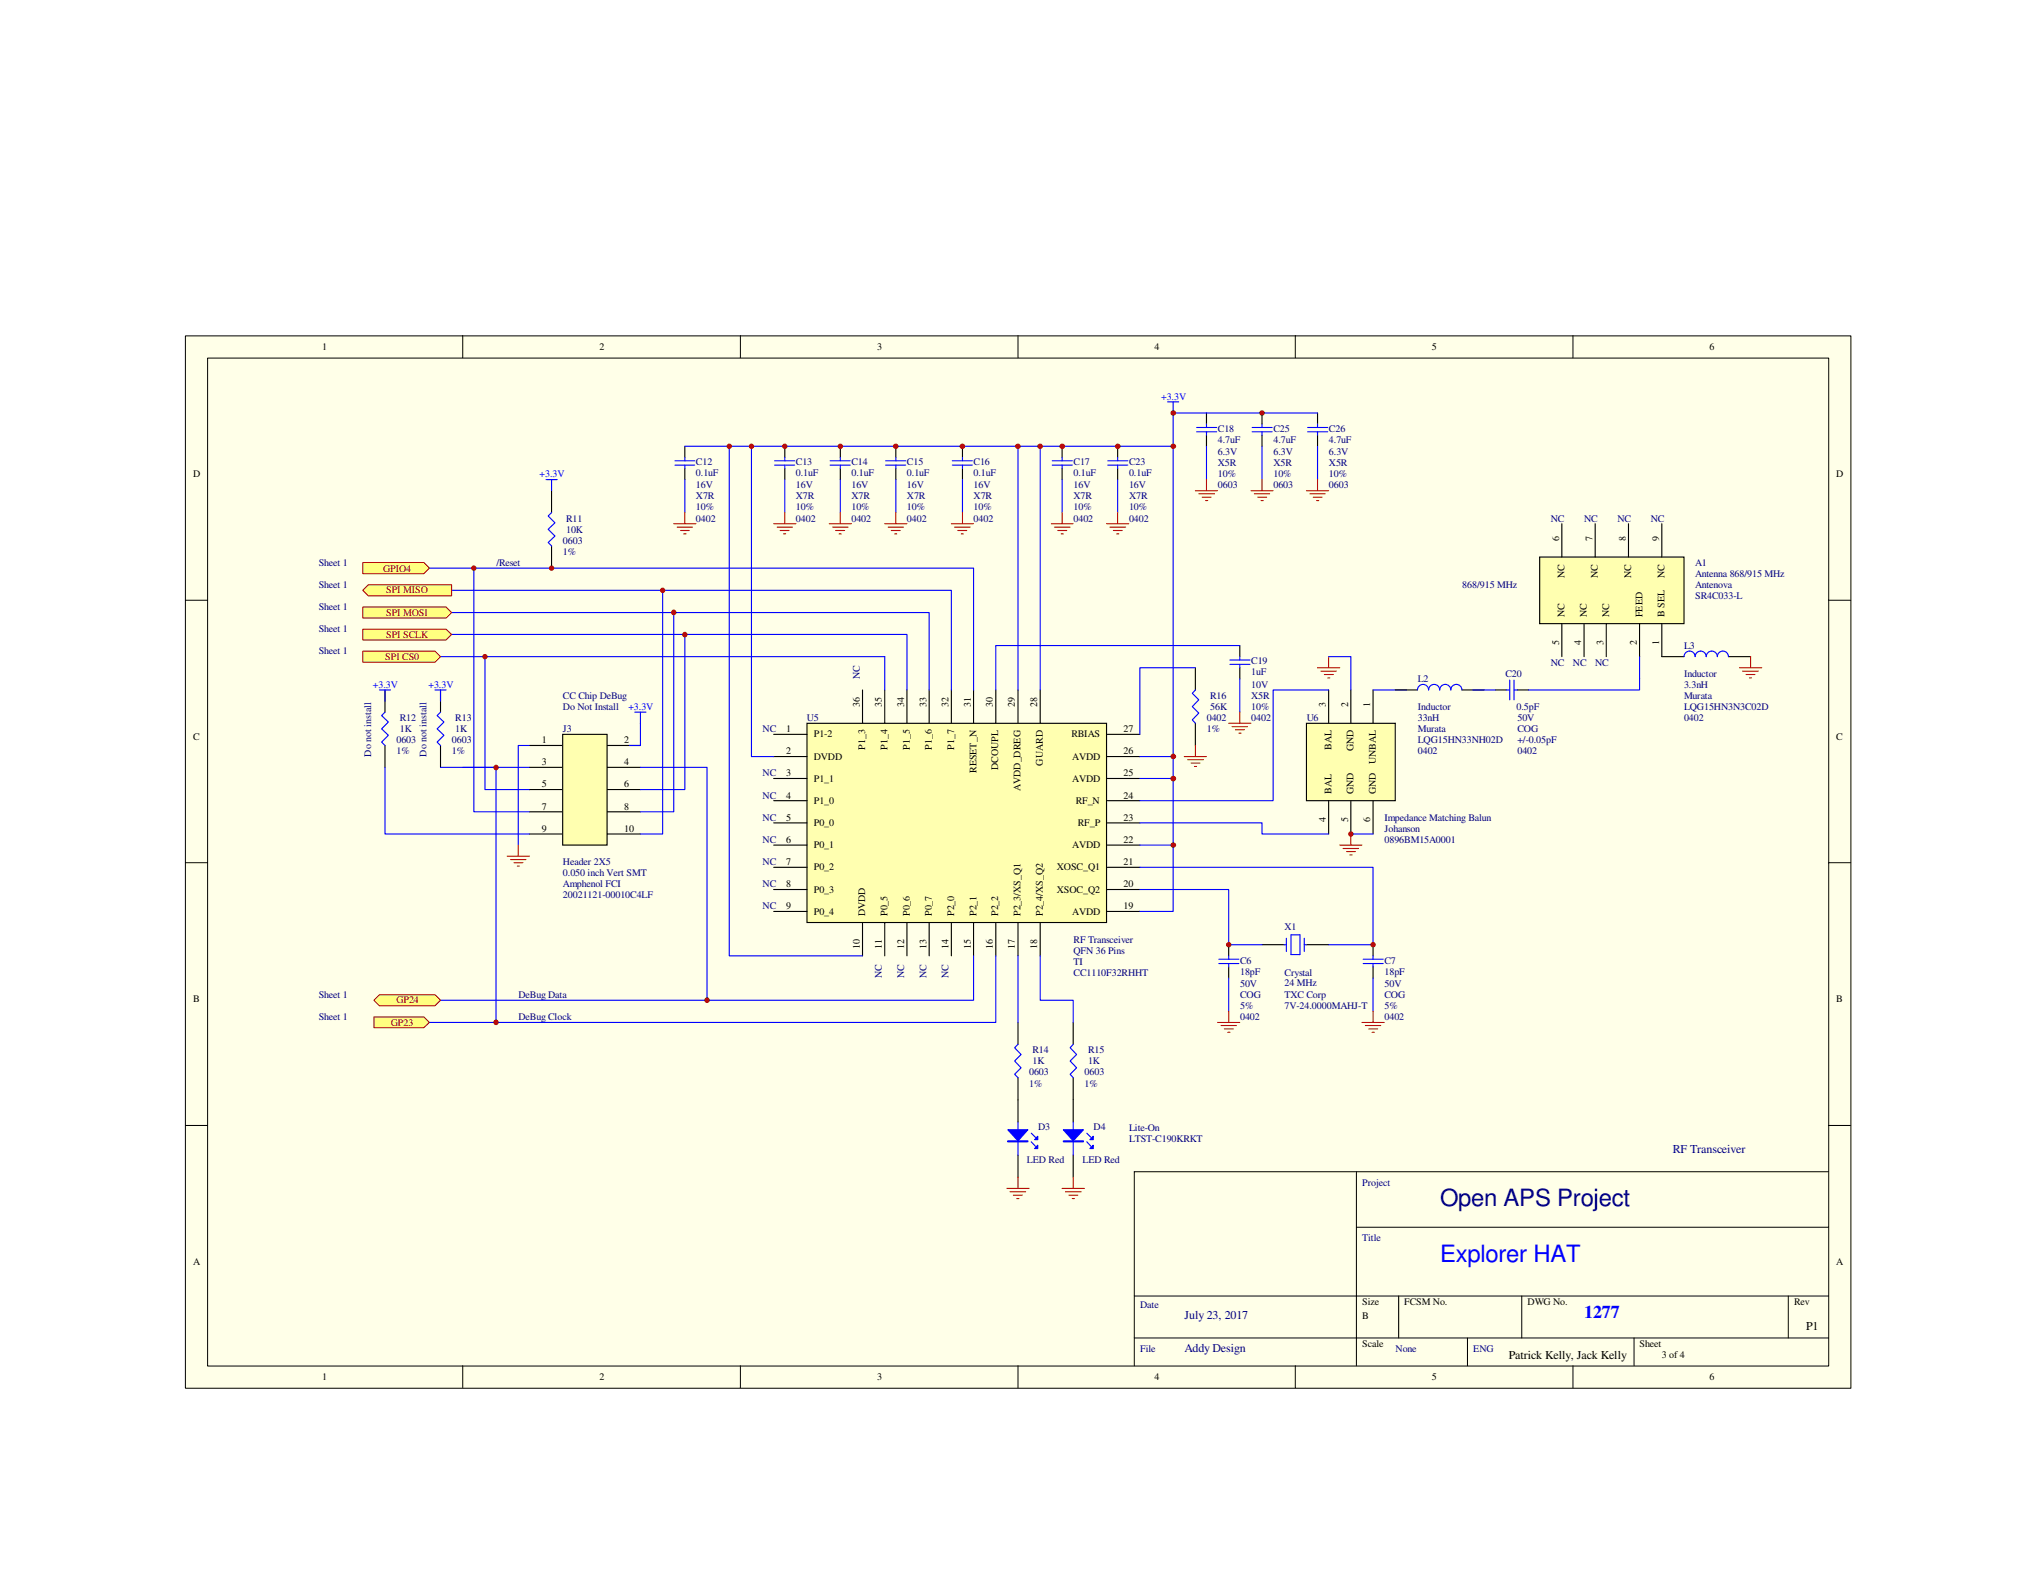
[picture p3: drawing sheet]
<svg xmlns="http://www.w3.org/2000/svg" width="279mm" height="216mm" viewBox="0 0 279 216" stroke-linecap="round" stroke-linejoin="round" font-family="sans-serif">
<path d="M25.4 46.1h228.6v144.4h-228.6z" fill="#ffffe8"/>
<g fill="none" stroke="#000" stroke-width=".14">
<path d="M25.4 46.1h228.6v144.4h-228.6zM28.5 49.1h222.5v138.4h-222.5zM63.5 46.1v3M101.6 46.1v3M139.7 46.1v3M177.8 46.1v3M215.9 46.1v3M25.4 82.4h3.1M250.9 82.4h3.1M25.4 118.4h3.1M250.9 118.4h3.1M25.4 154.5h3.1"/>
<path d="M250.9 154.5h3.1M155.7 177.9h95.2M186.1 160.8v26.7M186.1 168.4h64.8M191.9 177.9v5.7M208.8 177.9v5.7M245.4 177.9v5.7M250.9 160.8h-95.2v26.7M63.5 187.5v3M101.6 187.5v3M139.7 187.5v3M155.7 183.6h95.2"/>
<path d="M177.8 187.5v3M201.4 183.6v3.9M215.9 187.5v3M224.2 183.6v3.9"/>
</g>
<path d="M110.7 99.3h41.1v27.3h-41.1z" fill-rule="evenodd" fill="#ffffb0"/>
<g fill="none" stroke="#000" stroke-width=".15">
<path d="M165.6 56.7v1.5M165.6 59.7v1.6M94 61.3v1.5M94 64.3v1.5M107.7 61.3v1.5M107.7 64.3v1.5M115.3 61.3v1.5M115.3 64.3v1.5M122.9 61.3v1.5M122.9 64.3v1.5M132.1 61.3v1.5M132.1 64.3v1.5"/>
<path d="M145.8 61.3v1.5M145.8 64.3v1.5M110.7 99.3h41.1v27.3h-41.1zM118.4 94.7v4.6M121.4 94.7v4.6M124.5 94.7v4.6M127.5 94.7v4.6M130.6 94.7v4.6M133.6 94.7v4.6M136.7 94.7v4.6M139.7 94.7v4.6M142.7 94.7v4.6"/>
<path d="M170.1 88.6v1.5M170.1 91.7v1.5M106.2 100.8h4.5M106.2 103.8h4.5M106.2 106.8h4.5M106.2 109.9h4.5M106.2 112.9h4.5M106.2 116h4.5M106.2 119h4.5M151.8 100.8h4.6M151.8 103.8h4.6M151.8 106.8h4.6"/>
<path d="M151.8 109.9h4.6M151.8 112.9h4.6M151.8 116h4.6M151.8 119h4.6M106.2 122.1h4.5M106.2 125.1h4.5M118.4 126.6v4.6M121.4 126.6v4.6M124.5 126.6v4.6M127.5 126.6v4.6M130.6 126.6v4.6M133.6 126.6v4.6"/>
<path d="M136.7 126.6v4.6M139.7 126.6v4.6M142.7 126.6v4.6M151.8 122.1h4.6M151.8 125.1h4.6"/>
</g>
<g fill="none" stroke="#00f" stroke-width=".15">
<path d="M160.2 55.2h1.6M161 55.2v6.1M161 56.7h4.6M164.2 59.3h2.8M164.2 58.7h2.8M165.6 58.2v.5M165.6 59.3v.4M92.6 63.8h2.7M92.6 63.2h2.7M94 62.8v.4M94 63.8v.5M94 65.8v4.6"/>
<path d="M94 61.3h67M100.1 61.3v69.9h18.3M103.1 61.3v42.5h3.1M106.3 63.8h2.8M106.3 63.2h2.8M107.7 62.8v.4M107.7 63.8v.5M107.7 65.8v4.6M113.9 63.8h2.8M113.9 63.2h2.8M115.3 62.8v.4M115.3 63.8v.5"/>
<path d="M115.3 65.8v4.6M121.5 63.8h2.8M121.5 63.2h2.8M122.9 62.8v.4M122.9 63.8v.5M122.9 65.8v4.6M130.7 63.8h2.7M130.7 63.2h2.7M132.1 62.8v.4M132.1 63.8v.5M132.1 65.8v4.6M139.7 61.3v33.4"/>
<path d="M142.7 61.3v33.4M144.4 63.8h2.7M144.4 63.2h2.7M145.8 62.8v.4M145.8 63.8v.5M145.8 65.8v4.6M161 61.3v63.8h-4.6M165.6 61.3v4.5M60.5 90.1h60.9v4.6M168.8 91.2h2.7M168.8 90.6h2.7M170.1 88.6h-33.4v6.1"/>
<path d="M170.1 90.1v.5M170.1 91.2v.5M170.1 93.2v4.5M156.4 116h4.6M156.4 106.8h4.6M156.4 103.8h4.6"/>
</g>
<g fill="none" stroke="#f00" stroke-width=".15">
<path d="M92.5 71.9h3M92.9 72.3h2.1M93.4 72.8h1.2M93.8 73.3h.3M94 70.4v1.5M106.2 71.9h3M106.6 72.3h2.2M107.1 72.8h1.2M107.5 73.3h.3M107.7 70.4v1.5M113.8 71.9h3M114.3 72.3h2.1"/>
<path d="M114.7 72.8h1.2M115.1 73.3h.3M115.3 70.4v1.5M121.4 71.9h3.1M121.9 72.3h2.1M122.3 72.8h1.2M122.8 73.3h.3M122.9 70.4v1.5M130.6 71.9h3M131 72.3h2.1M131.4 72.8h1.3M131.9 73.3h.3"/>
<path d="M132.1 70.4v1.5M144.3 71.9h3M144.7 72.3h2.2M145.2 72.8h1.2M145.6 73.3h.3M145.8 70.4v1.5M164 67.4h3.1M164.5 67.8h2.2M165 68.2h1.2M165.4 68.7h.3M165.6 65.8v1.6M168.6 99.3h3.1"/>
<path d="M169.1 99.7h2.1M170.1 97.7v1.6M169.5 100.2h1.3M170 100.6h.3"/>
</g>
<path d="M49.8 89.4h9.9l.8 .7-.8 .8h-9.9z" fill-rule="evenodd" fill="#ffff80"/>
<path d="M49.8 89.4h9.9l.8 .7-.8 .8h-9.9z" fill="none" stroke="#800000" stroke-width=".14"/>
<path d="M60.5 87.1h64v7.6" fill="none" stroke="#00f" stroke-width=".15"/>
<path d="M49.8 86.4h11.4l.8 .7-.8 .7h-11.4z" fill-rule="evenodd" fill="#ffff80"/>
<path d="M49.8 86.4h11.4l.8 .7-.8 .7h-11.4z" fill="none" stroke="#800000" stroke-width=".14"/>
<path d="M60.5 84.1h67v10.6" fill="none" stroke="#00f" stroke-width=".15"/>
<path d="M49.8 83.3h11.4l.8 .8-.8 .7h-11.4z" fill-rule="evenodd" fill="#ffff80"/>
<path d="M49.8 83.3h11.4l.8 .8-.8 .7h-11.4z" fill="none" stroke="#800000" stroke-width=".14"/>
<path d="M60.5 81h70.1v13.7" fill="none" stroke="#00f" stroke-width=".15"/>
<path d="M49.8 81l.7-.7h11.5v1.5h-11.5z" fill-rule="evenodd" fill="#ffff80"/>
<path d="M49.8 81l.7-.7h11.5v1.5h-11.5z" fill="none" stroke="#800000" stroke-width=".14"/>
<path d="M133.6 131.2v6.1h-73.1M136.7 131.2v9.1h-77.8" fill="none" stroke="#00f" stroke-width=".15"/>
<path d="M51.3 137.3l.8-.8h7.6l.8 .8-.8 .7h-7.6z" fill-rule="evenodd" fill="#ffff80"/>
<path d="M51.3 137.3l.8-.8h7.6l.8 .8-.8 .7h-7.6z" fill="none" stroke="#800000" stroke-width=".14"/>
<path d="M51.3 139.6h6.9l.7 .7-.7 .8h-6.9z" fill-rule="evenodd" fill="#ffff80"/>
<path d="M51.3 139.6h6.9l.7 .7-.7 .8h-6.9z" fill="none" stroke="#800000" stroke-width=".14"/>
<path d="M139.7 140.3v3M139.7 147.9v6.1M139.7 158.5v3.1M147.3 140.3v3M147.3 147.9v3.1" fill="none" stroke="#000" stroke-width=".15"/>
<path d="M139.7 131.2v9.1M142.7 131.2v6.1h4.6v3M139.7 143.3l-.5 .5 .9 .9-.9 .9 .9 1-.9 .8 .5 .5M139.7 154v4.5M141.5 156.7l.6 .7M141.5 155.5l.6 .6M147.3 143.3l-.4 .5 .8 .9-.8 .9 .8 1-.8 .8 .4 .5" fill="none" stroke="#00f" stroke-width=".15"/>
<path d="M138.3 155.1h2.8l-1.4 1.5z" fill="#00f"/>
<path d="M138.3 155.1h2.8l-1.4 1.5zM138.3 156.6h2.8v.1h-2.8z" fill="none" stroke="#00f" stroke-width=".15"/>
<path d="M138.3 156.7h2.8" fill="none" stroke="#00f" stroke-width=".14"/>
<path d="M142.4 157.2v.4h-.4z" fill="#00f"/>
<path d="M142.4 157.2v.4h-.4z" fill="none" stroke="#00f" stroke-width=".15"/>
<path d="M142.4 156v.4h-.4z" fill="#00f"/>
<path d="M142.4 156v.4h-.4zM147.3 154v4.5M149.1 156.7l.6 .7M149.1 155.5l.6 .6" fill="none" stroke="#00f" stroke-width=".15"/>
<path d="M147.3 151v3M147.3 158.5v3.1" fill="none" stroke="#000" stroke-width=".15"/>
<path d="M145.9 155.1h2.8l-1.4 1.5z" fill="#00f"/>
<path d="M145.9 155.1h2.8l-1.4 1.5zM145.9 156.6h2.8v.1h-2.8z" fill="none" stroke="#00f" stroke-width=".15"/>
<path d="M145.9 156.7h2.8" fill="none" stroke="#00f" stroke-width=".14"/>
<path d="M150 157.2v.4h-.4z" fill="#00f"/>
<path d="M150 157.2v.4h-.4z" fill="none" stroke="#00f" stroke-width=".15"/>
<path d="M150 156v.4h-.4z" fill="#00f"/>
<path d="M58.9 78h74.7v16.7M149.6 156.4l.4-.4v.4z" fill="none" stroke="#00f" stroke-width=".15"/>
<path d="M138.2 163.1h3M138.6 163.6h2.2M139.1 164h1.2M139.5 164.5h.3M139.7 161.6v1.5M145.8 163.1h3M146.2 163.6h2.2M146.7 164h1.2M147.1 164.5h.3M147.3 161.6v1.5" fill="none" stroke="#f00" stroke-width=".15"/>
<path d="M49.8 77.2h8.4l.7 .8-.7 .7h-8.4z" fill-rule="evenodd" fill="#ffff80"/>
<path d="M49.8 77.2h8.4l.7 .8-.7 .7h-8.4z" fill="none" stroke="#800000" stroke-width=".14"/>
<g fill="none" stroke="#000" stroke-width=".15">
<path d="M72.6 102.3h4.6M72.6 105.3h4.6M72.6 108.4h4.6M72.6 111.4h4.6M72.6 114.5h4.6M83.3 102.3h4.6M83.3 105.3h4.6M83.3 108.4h4.6M83.3 111.4h4.6M83.3 114.5h4.6M168.6 129.7v1.5M168.6 132.7v1.5"/>
<path d="M173.2 129.7h3M179.3 129.7h3M188.4 129.7v1.5M188.4 132.7v1.5"/>
</g>
<g fill="none" stroke="#00f" stroke-width=".15">
<path d="M156.4 119h32v10.7h-6.1M156.4 122.1h12.2v7.6h4.6M167.3 132.2h2.7M167.3 131.7h2.7M168.6 131.2v.5M168.6 132.2v.5M168.6 134.2v4.6M176.2 129.7h.3M176.5 128.8v1.8M177.2 128.3h1.2v2.7h-1.2zM179 128.8v1.8M179 129.7h.3"/>
<path d="M187.1 132.2h2.7M187.1 131.7h2.7M188.4 131.2v.5M188.4 132.2v.5M188.4 134.2v4.6"/>
</g>
<path d="M168.6 138.8v1.5M188.4 138.8v1.5M167.1 140.3h3M167.6 140.8h2.1M168 141.2h1.2M168.5 141.7h.3M186.9 140.3h3M187.4 140.8h2.1M187.8 141.2h1.3M188.3 141.7h.3" fill="none" stroke="#f00" stroke-width=".15"/>
<path d="M77.2 100.8h6.1v15.2h-6.1z" fill-rule="evenodd" fill="#ffffb0"/>
<path d="M52.8 94.7v3M60.5 94.7v3M52.8 102.3v3M60.5 102.3v3M77.2 100.8h6.1v15.2h-6.1z" fill="none" stroke="#000" stroke-width=".15"/>
<g fill="none" stroke="#00f" stroke-width=".15">
<path d="M65 78v33.4h7.6M52.1 94.7h1.5M52.8 97.7l-.4 .5 .9 .9-.9 .9 .9 .9-.9 1 .4 .4M52.8 94.7v1.5M59.7 94.7h1.5M60.5 97.7l-.5 .5 .9 .9-.9 .9 .9 .9-.9 1 .5 .4M60.5 94.7v1.5M66.5 90.1v18.3h6.1M87.1 97.7h1.5M87.9 97.7v4.6h-1.5M90.9 81v33.5h-3M92.5 84.1v27.3h-4.6"/>
<path d="M94 87.1v21.3h-6.1M52.8 105.3v9.2h19.8M60.5 105.3h12.1M68.1 105.3v35M72.6 102.3h-1.5v13.7M87.9 105.3h9.1v32"/>
</g>
<path d="M69.6 117.5h3M70.1 118h2.1M70.5 118.4h1.3M71 118.9h.3M71.1 116v1.5" fill="none" stroke="#f00" stroke-width=".15"/>
<circle cx="68.1" cy="140.3" r=".3" fill="#800000"/>
<circle cx="68.1" cy="140.3" r=".3" fill="none" stroke="#800000" stroke-width=".14"/>
<circle cx="68.1" cy="105.3" r=".3" fill="#800000"/>
<circle cx="68.1" cy="105.3" r=".3" fill="none" stroke="#800000" stroke-width=".14"/>
<circle cx="65" cy="78" r=".3" fill="#800000"/>
<circle cx="65" cy="78" r=".3" fill="none" stroke="#800000" stroke-width=".14"/>
<circle cx="66.5" cy="90.1" r=".3" fill="#800000"/>
<circle cx="66.5" cy="90.1" r=".3" fill="none" stroke="#800000" stroke-width=".14"/>
<circle cx="90.9" cy="81" r=".3" fill="#800000"/>
<circle cx="90.9" cy="81" r=".3" fill="none" stroke="#800000" stroke-width=".14"/>
<circle cx="92.4" cy="84.1" r=".31" fill="#800000"/>
<circle cx="92.4" cy="84.1" r=".31" fill="none" stroke="#800000" stroke-width=".14"/>
<circle cx="94" cy="87.1" r=".3" fill="#800000"/>
<circle cx="94" cy="87.1" r=".3" fill="none" stroke="#800000" stroke-width=".14"/>
<circle cx="100.1" cy="61.3" r=".3" fill="#800000"/>
<circle cx="100.1" cy="61.3" r=".3" fill="none" stroke="#800000" stroke-width=".14"/>
<circle cx="103.1" cy="61.3" r=".3" fill="#800000"/>
<circle cx="103.1" cy="61.3" r=".3" fill="none" stroke="#800000" stroke-width=".14"/>
<circle cx="107.7" cy="61.3" r=".3" fill="#800000"/>
<circle cx="107.7" cy="61.3" r=".3" fill="none" stroke="#800000" stroke-width=".14"/>
<circle cx="115.3" cy="61.3" r=".3" fill="#800000"/>
<circle cx="115.3" cy="61.3" r=".3" fill="none" stroke="#800000" stroke-width=".14"/>
<circle cx="122.9" cy="61.3" r=".3" fill="#800000"/>
<circle cx="122.9" cy="61.3" r=".3" fill="none" stroke="#800000" stroke-width=".14"/>
<circle cx="132.1" cy="61.3" r=".3" fill="#800000"/>
<circle cx="132.1" cy="61.3" r=".3" fill="none" stroke="#800000" stroke-width=".14"/>
<circle cx="139.7" cy="61.3" r=".3" fill="#800000"/>
<circle cx="139.7" cy="61.3" r=".3" fill="none" stroke="#800000" stroke-width=".14"/>
<circle cx="142.7" cy="61.3" r=".3" fill="#800000"/>
<circle cx="142.7" cy="61.3" r=".3" fill="none" stroke="#800000" stroke-width=".14"/>
<circle cx="145.8" cy="61.3" r=".31" fill="#800000"/>
<circle cx="145.8" cy="61.3" r=".31" fill="none" stroke="#800000" stroke-width=".14"/>
<circle cx="161" cy="61.3" r=".31" fill="#800000"/>
<circle cx="161" cy="61.3" r=".31" fill="none" stroke="#800000" stroke-width=".14"/>
<circle cx="161" cy="56.7" r=".31" fill="#800000"/>
<circle cx="161" cy="56.7" r=".31" fill="none" stroke="#800000" stroke-width=".14"/>
<circle cx="168.6" cy="129.7" r=".3" fill="#800000"/>
<circle cx="168.6" cy="129.7" r=".3" fill="none" stroke="#800000" stroke-width=".14"/>
<circle cx="188.4" cy="129.7" r=".3" fill="#800000"/>
<circle cx="188.4" cy="129.7" r=".3" fill="none" stroke="#800000" stroke-width=".14"/>
<path d="M179.3 99.3h12.2v10.6h-12.2z" fill-rule="evenodd" fill="#ffffb0"/>
<path d="M179.3 99.3h12.2v10.6h-12.2zM182.3 94.7v4.6M185.4 94.7v4.6M188.4 94.7v4.6M182.3 109.9v4.6M185.4 109.9v4.6M188.4 109.9v4.6" fill="none" stroke="#000" stroke-width=".15"/>
<path d="M182.3 94.7h-7.6v15.2h-18.3M156.4 112.9h16.8v1.6h9.1M185.4 114.5h3" fill="none" stroke="#00f" stroke-width=".15"/>
<path d="M183.9 116h3M184.3 116.5h2.1M184.8 116.9h1.2M185.2 117.3h.3M185.4 114.5v1.5" fill="none" stroke="#f00" stroke-width=".15"/>
<circle cx="185.4" cy="114.5" r=".3" fill="#800000"/>
<circle cx="185.4" cy="114.5" r=".3" fill="none" stroke="#800000" stroke-width=".14"/>
<path d="M180.8 91.7h3.1M181.3 92.1h2.1M181.7 92.6h1.3M182.2 93h.3M182.3 90.1v1.6" fill="none" stroke="#f00" stroke-width=".15"/>
<path d="M182.3 90.1h3.1v4.6M188.4 94.7h4.6M194.5 94.7a.76 .76 0 0 1 .8-.8 .76 .76 0 0 1 .7 .8 .76 .76 0 0 1 .8-.8 .76 .76 0 0 1 .8 .8 .76 .76 0 0 1 .7-.8 .76 .76 0 0 1 .8 .8 .76 .76 0 0 1 .8-.8 .76 .76 0 0 1 .7 .8M206.7 94.7h.5M207.2 93.3v2.8M207.8 94.7h.4M207.8 93.3v2.8" fill="none" stroke="#00f" stroke-width=".15"/>
<path d="M191.5 94.7h3M200.6 94.7h3.1M205.2 94.7h1.5M208.2 94.7h1.6" fill="none" stroke="#000" stroke-width=".15"/>
<circle cx="97" cy="137.3" r=".31" fill="#800000"/>
<circle cx="97" cy="137.3" r=".31" fill="none" stroke="#800000" stroke-width=".14"/>
<path d="M75.7 67.4v3M75.7 74.9v3.1" fill="none" stroke="#000" stroke-width=".15"/>
<path d="M74.9 65.8h1.6M75.7 70.4l-.5 .4 1 1-1 .8 1 1-1 .9 .5 .4M75.7 65.8v1.6" fill="none" stroke="#00f" stroke-width=".15"/>
<circle cx="75.7" cy="78" r=".3" fill="#800000"/>
<circle cx="75.7" cy="78" r=".3" fill="none" stroke="#800000" stroke-width=".14"/>
<path d="M164 91.7v3M164 99.3v3" fill="none" stroke="#000" stroke-width=".15"/>
<path d="M164 94.7l-.4 .5 .9 .9-.9 .9 .9 .9-.9 .9 .4 .5M164 91.7h-7.6v9.1" fill="none" stroke="#00f" stroke-width=".15"/>
<path d="M162.5 103.8h3.1M163 104.3h2.1M163.4 104.7h1.3M163.9 105.2h.3M164 102.3v1.5" fill="none" stroke="#f00" stroke-width=".15"/>
<circle cx="161" cy="116" r=".31" fill="#800000"/>
<circle cx="161" cy="116" r=".31" fill="none" stroke="#800000" stroke-width=".14"/>
<circle cx="161" cy="106.9" r=".32" fill="#800000"/>
<circle cx="161" cy="106.9" r=".32" fill="none" stroke="#800000" stroke-width=".14"/>
<circle cx="161" cy="103.8" r=".32" fill="#800000"/>
<circle cx="161" cy="103.8" r=".32" fill="none" stroke="#800000" stroke-width=".14"/>
<path d="M211.3 76.5h19.8v9.1h-19.8z" fill-rule="evenodd" fill="#ffffb0"/>
<g fill="none" stroke="#000" stroke-width=".15">
<path d="M153.4 61.3v1.5M153.4 64.3v1.5M211.3 76.5h19.8v9.1h-19.8zM214.3 71.9v4.6M218.9 71.9v4.6M223.5 71.9v4.6M228 71.9v4.6M214.3 85.6v4.5M217.4 85.6v4.5M220.4 85.6v4.5M225 85.6v4.5M228 85.6v4.5h3.1"/>
<path d="M237.2 90.1h3"/>
</g>
<path d="M152 63.8h2.8M152 63.2h2.8M153.4 62.8v.4M153.4 63.8v.5M153.4 65.8v4.6M202.1 94.7h3.1M225 90.1v4.6h-15.2M231.1 90.1a.76 .76 0 0 1 .8-.7 .76 .76 0 0 1 .7 .7 .76 .76 0 0 1 .8-.7 .76 .76 0 0 1 .7 .7 .76 .76 0 0 1 .8-.7 .76 .76 0 0 1 .8 .7 .76 .76 0 0 1 .7-.7 .76 .76 0 0 1 .8 .7" fill="none" stroke="#00f" stroke-width=".15"/>
<path d="M151.8 71.9h3.1M152.3 72.3h2.2M152.8 72.8h1.2M153.2 73.3h.3M153.4 70.4v1.5M238.7 91.7h3.1M239.1 92.1h2.2M239.6 92.6h1.2M240.1 93h.3M240.2 90.1v1.6" fill="none" stroke="#f00" stroke-width=".15"/>
<circle cx="153.4" cy="61.3" r=".31" fill="#800000"/>
<circle cx="153.4" cy="61.3" r=".31" fill="none" stroke="#800000" stroke-width=".14"/>
<path d="M173.2 56.7v1.5M173.2 59.7v1.6M180.8 56.7v1.5M180.8 59.7v1.6" fill="none" stroke="#000" stroke-width=".15"/>
<path d="M165.6 56.7h15.2M171.8 59.3h2.8M171.8 58.7h2.8M173.2 58.2v.5M173.2 59.3v.4M179.5 59.3h2.7M179.5 58.7h2.7M180.8 58.2v.5M180.8 59.3v.4M173.2 61.3v4.5M180.8 61.3v4.5" fill="none" stroke="#00f" stroke-width=".15"/>
<path d="M171.7 67.4h3M172.1 67.8h2.1M172.6 68.2h1.2M173.1 68.7h.3M173.2 65.8v1.6M179.3 67.4h3M179.7 67.8h2.2M180.2 68.2h1.2M180.7 68.7h.3M180.8 65.8v1.6" fill="none" stroke="#f00" stroke-width=".15"/>
<circle cx="173.2" cy="56.7" r=".3" fill="#800000"/>
<circle cx="173.2" cy="56.7" r=".3" fill="none" stroke="#800000" stroke-width=".14"/>
<text font-size="3.3" fill="#000080" x="197.6" y="165.6">Open APS Project</text>
<text font-size="3.3" fill="#00f" x="197.6" y="173.2">Explorer HAT</text>
<text font-size="2.5" fill="#00f" x="217.4" y="180.9">1277</text>
<g font-size="1.6" fill="#000080">
<text x="229.6" y="158.2">RF Transceiver</text>
<text x="162.6" y="181">July 23, 2017</text>
<text x="162.6" y="185.5">Addy Design</text>
</g>
<g font-size="1.6">
<text x="247.9" y="182.5">P1</text>
<text x="207.1" y="186.5">Patrick Kelly, Jack Kelly</text>
</g>
<g font-size="1.4">
<text x="44.2" y="48">1</text>
<text x="82.3" y="48">2</text>
<text x="120.4" y="48">3</text>
<text x="158.5" y="48">4</text>
<text x="196.5" y="48">5</text>
<text x="234.6" y="48">6</text>
<text x="26.5" y="65.5">D</text>
<text x="252" y="65.5">D</text>
<text x="214" y="74.2" transform="rotate(-90 214 74.2)">6</text>
<text x="218.5" y="74.2" transform="rotate(-90 218.5 74.2)">7</text>
<text x="223.1" y="74.2" transform="rotate(-90 223.1 74.2)">8</text>
<text x="227.7" y="74.2" transform="rotate(-90 227.7 74.2)">9</text>
<text x="214.7" y="79.4" transform="rotate(-90 214.7 79.4)">NC</text>
<text x="219.3" y="79.4" transform="rotate(-90 219.3 79.4)">NC</text>
<text x="223.9" y="79.4" transform="rotate(-90 223.9 79.4)">NC</text>
<text x="228.4" y="79.4" transform="rotate(-90 228.4 79.4)">NC</text>
<text x="214" y="88.5" transform="rotate(-90 214 88.5)">5</text>
<text x="214.7" y="84.7" transform="rotate(-90 214.7 84.7)">NC</text>
<text x="217" y="88.5" transform="rotate(-90 217 88.5)">4</text>
<text x="217.8" y="84.7" transform="rotate(-90 217.8 84.7)">NC</text>
<text x="220" y="88.5" transform="rotate(-90 220 88.5)">3</text>
<text x="220.8" y="84.7" transform="rotate(-90 220.8 84.7)">NC</text>
<text x="224.6" y="88.5" transform="rotate(-90 224.6 88.5)">2</text>
<text x="225.4" y="84.7" transform="rotate(-90 225.4 84.7)">FEED</text>
<text x="227.7" y="88.5" transform="rotate(-90 227.7 88.5)">1</text>
<text x="228.4" y="84.7" transform="rotate(-90 228.4 84.7)">B SEL</text>
<text x="26.5" y="101.5">C</text>
<text x="74.3" y="102">1</text>
<text x="85.6" y="102">2</text>
<text x="107.9" y="100.5">1</text>
<text x="111.7" y="101.2">P1-2</text>
<text x="118" y="97" transform="rotate(-90 118 97)">36</text>
<text x="121" y="97" transform="rotate(-90 121 97)">35</text>
<text x="124.1" y="97" transform="rotate(-90 124.1 97)">34</text>
<text x="127.1" y="97" transform="rotate(-90 127.1 97)">33</text>
<text x="130.2" y="97" transform="rotate(-90 130.2 97)">32</text>
<text x="133.2" y="97" transform="rotate(-90 133.2 97)">31</text>
<text x="136.2" y="97" transform="rotate(-90 136.2 97)">30</text>
<text x="139.3" y="97" transform="rotate(-90 139.3 97)">29</text>
<text x="142.3" y="97" transform="rotate(-90 142.3 97)">28</text>
<text x="147" y="101.2">RBIAS</text>
<text x="154.2" y="100.5">27</text>
<text x="181.9" y="97" transform="rotate(-90 181.9 97)">3</text>
<text x="185" y="97" transform="rotate(-90 185 97)">2</text>
<text x="188" y="97" transform="rotate(-90 188 97)">1</text>
<text x="252" y="101.5">C</text>
<text x="74.3" y="105">3</text>
<text x="85.6" y="105">4</text>
<text x="107.9" y="103.5">2</text>
<text x="107.9" y="106.6">3</text>
<text x="111.7" y="104.3">DVDD</text>
<text x="111.7" y="107.3">P1_1</text>
<text x="118.7" y="102.9" transform="rotate(-90 118.7 102.9)">P1_3</text>
<text x="121.8" y="102.9" transform="rotate(-90 121.8 102.9)">P1_4</text>
<text x="124.8" y="102.9" transform="rotate(-90 124.8 102.9)">P1_5</text>
<text x="127.9" y="102.9" transform="rotate(-90 127.9 102.9)">P1_6</text>
<text x="130.9" y="102.9" transform="rotate(-90 130.9 102.9)">P1_7</text>
<text x="134" y="106.1" transform="rotate(-90 134 106.1)">RESET_N</text>
<text x="137" y="105.7" transform="rotate(-90 137 105.7)">DCOUPL</text>
<text x="143.1" y="105.1" transform="rotate(-90 143.1 105.1)">GUARD</text>
<text x="147.2" y="107.3">AVDD</text>
<text x="147.2" y="104.3">AVDD</text>
<text x="154.2" y="106.6">25</text>
<text x="154.2" y="103.5">26</text>
<text x="182.7" y="102.9" transform="rotate(-90 182.7 102.9)">BAL</text>
<text x="185.8" y="103.1" transform="rotate(-90 185.8 103.1)">GND</text>
<text x="188.8" y="104.9" transform="rotate(-90 188.8 104.9)">UNBAL</text>
<text x="74.3" y="108.1">5</text>
<text x="74.3" y="111.1">7</text>
<text x="85.6" y="108.1">6</text>
<text x="85.6" y="111.1">8</text>
<text x="107.9" y="109.6">4</text>
<text x="107.9" y="112.6">5</text>
<text x="111.7" y="110.4">P1_0</text>
<text x="111.7" y="113.4">P0_0</text>
<text x="140" y="108.5" transform="rotate(-90 140 108.5)">AVDD_DREG</text>
<text x="147.6" y="110.4">RF_N</text>
<text x="147.9" y="113.4">RF_P</text>
<text x="154.2" y="112.6">23</text>
<text x="154.2" y="109.6">24</text>
<text x="181.9" y="112.8" transform="rotate(-90 181.9 112.8)">4</text>
<text x="182.7" y="109" transform="rotate(-90 182.7 109)">BAL</text>
<text x="185" y="112.8" transform="rotate(-90 185 112.8)">5</text>
<text x="185.8" y="109" transform="rotate(-90 185.8 109)">GND</text>
<text x="188" y="112.8" transform="rotate(-90 188 112.8)">6</text>
<text x="188.8" y="109" transform="rotate(-90 188.8 109)">GND</text>
<text x="74.3" y="114.2">9</text>
<text x="85.6" y="114.2">10</text>
<text x="107.9" y="115.7">6</text>
<text x="107.9" y="118.7">7</text>
<text x="111.7" y="116.4">P0_1</text>
<text x="111.7" y="119.5">P0_2</text>
<text x="145" y="119.5">XOSC_Q1</text>
<text x="147.2" y="116.4">AVDD</text>
<text x="154.2" y="118.7">21</text>
<text x="154.2" y="115.7">22</text>
<text x="107.9" y="121.8">8</text>
<text x="107.9" y="124.8">9</text>
<text x="111.7" y="122.5">P0_3</text>
<text x="111.7" y="125.6">P0_4</text>
<text x="118.7" y="125.7" transform="rotate(-90 118.7 125.7)">DVDD</text>
<text x="121.8" y="125.7" transform="rotate(-90 121.8 125.7)">P0_5</text>
<text x="124.8" y="125.7" transform="rotate(-90 124.8 125.7)">P0_6</text>
<text x="127.9" y="125.7" transform="rotate(-90 127.9 125.7)">P0_7</text>
<text x="130.9" y="125.7" transform="rotate(-90 130.9 125.7)">P2_0</text>
<text x="134" y="125.7" transform="rotate(-90 134 125.7)">P2_1</text>
<text x="137" y="125.7" transform="rotate(-90 137 125.7)">P2_2</text>
<text x="140" y="125.7" transform="rotate(-90 140 125.7)">P2_3/XS_Q1</text>
<text x="143.1" y="125.7" transform="rotate(-90 143.1 125.7)">P2_4/XS_Q2</text>
<text x="145" y="122.5">XSOC_Q2</text>
<text x="147.2" y="125.6">AVDD</text>
<text x="154.2" y="121.8">20</text>
<text x="154.2" y="124.8">19</text>
<text x="118" y="130.3" transform="rotate(-90 118 130.3)">10</text>
<text x="121" y="130.3" transform="rotate(-90 121 130.3)">11</text>
<text x="124.1" y="130.3" transform="rotate(-90 124.1 130.3)">12</text>
<text x="127.1" y="130.3" transform="rotate(-90 127.1 130.3)">13</text>
<text x="130.2" y="130.3" transform="rotate(-90 130.2 130.3)">14</text>
<text x="133.2" y="130.3" transform="rotate(-90 133.2 130.3)">15</text>
<text x="136.2" y="130.3" transform="rotate(-90 136.2 130.3)">16</text>
<text x="139.3" y="130.3" transform="rotate(-90 139.3 130.3)">17</text>
<text x="142.3" y="130.3" transform="rotate(-90 142.3 130.3)">18</text>
<text x="26.5" y="137.6">B</text>
<text x="252" y="137.6">B</text>
<text x="26.5" y="173.6">A</text>
<text x="252" y="173.6">A</text>
<text x="186.9" y="179.1">Size</text>
<text x="192.7" y="179.1">FCSM No.</text>
<text x="209.6" y="179.1">DWG No.</text>
<text x="246.2" y="179.1">Rev</text>
<text x="186.9" y="181.1">B</text>
<text x="186.9" y="184.9">Scale</text>
<text x="225" y="184.9">Sheet</text>
<text x="44.2" y="189.4">1</text>
<text x="82.3" y="189.4">2</text>
<text x="120.4" y="189.4">3</text>
<text x="158.5" y="189.4">4</text>
<text x="196.5" y="189.4">5</text>
<text x="228" y="186.4">3 of 4</text>
<text x="234.6" y="189.4">6</text>
</g>
<g font-size="1.4" fill="#00f">
<text x="159.3" y="54.9">+3.3V</text>
<text x="74" y="65.5">+3.3V</text>
<text x="51.2" y="94.4">+3.3V</text>
<text x="58.8" y="94.4">+3.3V</text>
<text x="86.2" y="97.4">+3.3V</text>
</g>
<g font-size="1.4" fill="#000080">
<text x="167.1" y="59.3">C18</text>
<text x="174.8" y="59.3">C25</text>
<text x="182.4" y="59.3">C26</text>
<text x="95.5" y="63.8">C12</text>
<text x="95.5" y="65.4">0.1uF</text>
<text x="109.2" y="63.8">C13</text>
<text x="109.2" y="65.4">0.1uF</text>
<text x="116.8" y="63.8">C14</text>
<text x="116.8" y="65.4">0.1uF</text>
<text x="124.5" y="63.8">C15</text>
<text x="124.5" y="65.4">0.1uF</text>
<text x="133.6" y="63.8">C16</text>
<text x="133.6" y="65.4">0.1uF</text>
<text x="147.3" y="63.8">C17</text>
<text x="147.3" y="65.4">0.1uF</text>
<text x="154.9" y="63.8">C23</text>
<text x="154.9" y="65.4">0.1uF</text>
<text x="167.1" y="62.4">6.3V</text>
<text x="167.1" y="64">X5R</text>
<text x="167.1" y="65.5">10%</text>
<text x="167.1" y="60.8">4.7uF</text>
<text x="174.8" y="60.8">4.7uF</text>
<text x="174.8" y="62.4">6.3V</text>
<text x="174.8" y="64">X5R</text>
<text x="174.8" y="65.5">10%</text>
<text x="182.4" y="60.8">4.7uF</text>
<text x="182.4" y="62.4">6.3V</text>
<text x="182.4" y="64">X5R</text>
<text x="182.4" y="65.5">10%</text>
<text x="77.7" y="71.6">R11</text>
<text x="95.5" y="67">16V</text>
<text x="95.5" y="68.5">X7R</text>
<text x="95.5" y="70.1">10%</text>
<text x="95.5" y="71.6">0402</text>
<text x="109.2" y="67">16V</text>
<text x="109.2" y="68.5">X7R</text>
<text x="109.2" y="70.1">10%</text>
<text x="109.2" y="71.6">0402</text>
<text x="116.8" y="67">16V</text>
<text x="116.8" y="68.5">X7R</text>
<text x="116.8" y="70.1">10%</text>
<text x="116.8" y="71.6">0402</text>
<text x="124.5" y="67">16V</text>
<text x="124.5" y="68.5">X7R</text>
<text x="124.5" y="70.1">10%</text>
<text x="124.5" y="71.6">0402</text>
<text x="133.6" y="67">16V</text>
<text x="133.6" y="68.5">X7R</text>
<text x="133.6" y="70.1">10%</text>
<text x="133.6" y="71.6">0402</text>
<text x="147.3" y="67">16V</text>
<text x="147.3" y="68.5">X7R</text>
<text x="147.3" y="70.1">10%</text>
<text x="147.3" y="71.6">0402</text>
<text x="154.9" y="67">16V</text>
<text x="154.9" y="68.5">X7R</text>
<text x="154.9" y="70.1">10%</text>
<text x="154.9" y="71.6">0402</text>
<text x="167.1" y="67">0603</text>
<text x="174.8" y="67">0603</text>
<text x="182.4" y="67">0603</text>
<text x="212.8" y="71.6">NC</text>
<text x="217.4" y="71.6">NC</text>
<text x="222" y="71.6">NC</text>
<text x="226.5" y="71.6">NC</text>
<text x="43.7" y="77.7">Sheet 1</text>
<text x="68.1" y="77.7">/Reset</text>
<text x="77.3" y="74.6">0603</text>
<text x="77.3" y="76.2">1%</text>
<text x="77.7" y="73.1">10K</text>
<text x="232.6" y="77.7">A1</text>
<text x="43.7" y="80.7">Sheet 1</text>
<text x="43.7" y="83.7">Sheet 1</text>
<text x="200.7" y="80.7">868/915 MHz</text>
<text x="232.6" y="82.2">SR4C033-L</text>
<text x="232.6" y="79.2">Antenna 868/915 MHz</text>
<text x="232.6" y="80.7">Antenova</text>
<text x="43.7" y="86.8">Sheet 1</text>
<text x="43.7" y="89.8">Sheet 1</text>
<text x="231.1" y="89.1">L3</text>
<text x="77.3" y="95.9">CC Chip DeBug</text>
<text x="118" y="93.2" transform="rotate(-90 118 93.2)">NC</text>
<text x="166.1" y="95.9">R16</text>
<text x="171.7" y="91.2">C19</text>
<text x="171.7" y="92.7">1uF</text>
<text x="171.7" y="94.4">10V</text>
<text x="171.7" y="95.9">X5R</text>
<text x="194.6" y="93.6">L2</text>
<text x="206.6" y="92.9">C20</text>
<text x="212.8" y="91.4">NC</text>
<text x="215.9" y="91.4">NC</text>
<text x="218.9" y="91.4">NC</text>
<text x="231.1" y="92.9">Inductor</text>
<text x="231.1" y="94.4">3.3nH</text>
<text x="231.1" y="95.9">Murata</text>
<text x="54.4" y="102">0603</text>
<text x="54.9" y="98.9">R12</text>
<text x="54.9" y="100.5">1K</text>
<text x="62" y="102">0603</text>
<text x="62.5" y="98.9">R13</text>
<text x="62.5" y="100.5">1K</text>
<text x="77.3" y="100.5">J3</text>
<text x="77.3" y="97.4">Do Not Install</text>
<text x="104.6" y="100.5">NC</text>
<text x="110.7" y="98.9">U5</text>
<text x="165.6" y="98.9">0402</text>
<text x="165.6" y="100.5">1%</text>
<text x="166.1" y="97.4">56K</text>
<text x="171.7" y="97.4">10%</text>
<text x="171.7" y="98.9">0402</text>
<text x="179.3" y="98.9">U6</text>
<text x="194.6" y="98.9">33nH</text>
<text x="194.6" y="100.5">Murata</text>
<text x="194.6" y="102">LQG15HN33NH02D</text>
<text x="194.6" y="97.4">Inductor</text>
<text x="208.1" y="97.4">0.5pF</text>
<text x="208.2" y="98.9">50V</text>
<text x="208.2" y="100.5">COG</text>
<text x="208.2" y="102">+/-0.05pF</text>
<text x="231.1" y="98.9">0402</text>
<text x="231.1" y="97.4">LQG15HN3N3C02D</text>
<text x="50.9" y="103.8" transform="rotate(-90 50.9 103.8)">Do not install</text>
<text x="54.4" y="103.5">1%</text>
<text x="58.5" y="103.8" transform="rotate(-90 58.5 103.8)">Do not install</text>
<text x="62" y="103.5">1%</text>
<text x="104.6" y="106.6">NC</text>
<text x="194.6" y="103.5">0402</text>
<text x="208.2" y="103.5">0402</text>
<text x="104.6" y="109.6">NC</text>
<text x="104.6" y="112.6">NC</text>
<text x="190" y="112.6">Impedance Matching Balun</text>
<text x="77.3" y="118.7">Header 2X5</text>
<text x="104.6" y="115.7">NC</text>
<text x="104.6" y="118.7">NC</text>
<text x="190" y="115.7">0896BM15A0001</text>
<text x="190" y="114.2">Johanson</text>
<text x="77.3" y="120.2">0.050 inch Vert SMT</text>
<text x="77.3" y="121.8">Amphenol FCI</text>
<text x="77.3" y="123.3">20021121-00010C4LF</text>
<text x="104.6" y="121.8">NC</text>
<text x="104.6" y="124.8">NC</text>
<text x="147.3" y="129.4">RF Transceiver</text>
<text x="147.3" y="130.9">QFN 36 Pins</text>
<text x="176.3" y="127.7">X1</text>
<text x="43.7" y="136.9">Sheet 1</text>
<text x="71.2" y="136.9">DeBug Data</text>
<text x="121" y="134.2" transform="rotate(-90 121 134.2)">NC</text>
<text x="124.1" y="134.2" transform="rotate(-90 124.1 134.2)">NC</text>
<text x="127.1" y="134.2" transform="rotate(-90 127.1 134.2)">NC</text>
<text x="130.2" y="134.2" transform="rotate(-90 130.2 134.2)">NC</text>
<text x="147.3" y="133.9">CC1110F32RHHT</text>
<text x="147.3" y="132.4">TI</text>
<text x="170.2" y="132.2">C6</text>
<text x="170.2" y="133.8">18pF</text>
<text x="170.2" y="135.4">50V</text>
<text x="170.2" y="136.9">COG</text>
<text x="176.3" y="135.3">24 MHz</text>
<text x="176.3" y="133.9">Crystal</text>
<text x="176.3" y="136.9">TXC Corp</text>
<text x="190" y="135.4">50V</text>
<text x="190" y="136.9">COG</text>
<text x="190" y="132.2">C7</text>
<text x="190" y="133.8">18pF</text>
<text x="43.7" y="140">Sheet 1</text>
<text x="71.2" y="140">DeBug Clock</text>
<text x="170.2" y="138.5">5%</text>
<text x="170.2" y="140">0402</text>
<text x="176.3" y="138.5">7V-24.0000MAHJ-T</text>
<text x="190" y="138.5">5%</text>
<text x="190" y="140">0402</text>
<text x="141.2" y="147.6">0603</text>
<text x="141.2" y="149.1">1%</text>
<text x="141.7" y="144.6">R14</text>
<text x="141.7" y="146.1">1K</text>
<text x="148.8" y="147.6">0603</text>
<text x="148.8" y="149.1">1%</text>
<text x="149.3" y="144.6">R15</text>
<text x="149.3" y="146.1">1K</text>
<text x="142.5" y="155.1">D3</text>
<text x="150.1" y="155.1">D4</text>
<text x="154.9" y="155.2">Lite-On</text>
<text x="140.9" y="159.6">LED Red</text>
<text x="148.5" y="159.6">LED Red</text>
<text x="154.9" y="156.7">LTST-C190KRKT</text>
<text x="186.9" y="162.8">Project</text>
<text x="186.9" y="170.4">Title</text>
<text x="156.5" y="179.5">Date</text>
<text x="156.5" y="185.6">File</text>
<text x="191.5" y="185.6">None</text>
<text x="202.2" y="185.6">ENG</text>
</g>
<g font-size="1.4" fill="#800000">
<text x="52.6" y="78.4">GPIO4</text>
<text x="53" y="81.4">SPI MISO</text>
<text x="53" y="87.5">SPI SCLK</text>
<text x="53" y="84.5">SPI MOSI</text>
<text x="52.9" y="90.6">SPI CS0</text>
<text x="54.4" y="137.7">GP24</text>
<text x="53.6" y="140.8">GP23</text>
</g>
</svg>
